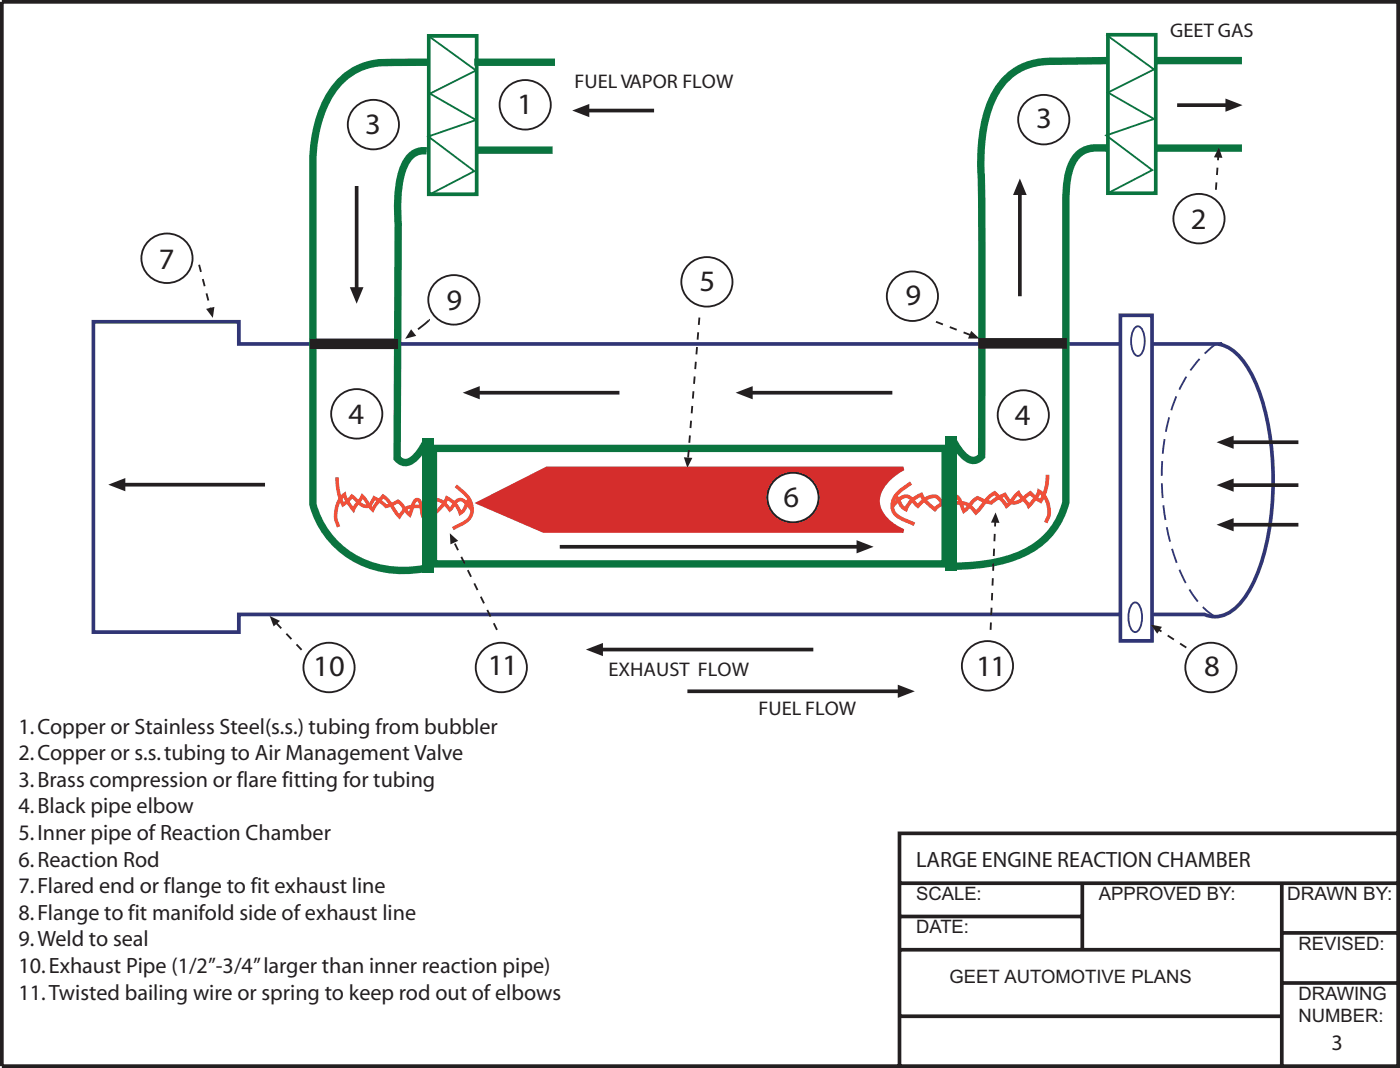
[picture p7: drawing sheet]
<svg xmlns="http://www.w3.org/2000/svg" width="267mm" height="204mm" viewBox="0 0 267 204" stroke-linecap="round" stroke-linejoin="round" font-family="sans-serif">
<path d="M.4 .4h266.7v203.2h-266.7zM267.1 159.1h-95.3v44.5M171.8 168.6h95.3M171.8 175h34.9M206.7 168.6v12.7M244.5 178.1h22.3M244.8 168.6v35M171.8 194h73M171.8 181.3h73M244.8 187.7h22.3" fill="none" stroke="#231f20" stroke-width=".71" stroke-linecap="butt"/>
<path d="M17.8 61.4h27.8v4.3h187.5v.1a9 9 0 0 1 5.4 4.6 41.4 41.4 0 0 1 4.6 18.9 50.2 50.2 0 0 1-3.2 20.8 14.7 14.7 0 0 1-4.9 6.7 5.1 5.1 0 0 1-4.9 .5h-184.5v3.4h-27.8z" fill="none" stroke="#303575" stroke-width=".71" stroke-linecap="butt"/>
<path d="M232.2 65.7a25.6 25.6 0 0 0-9.3 15.5 47.7 47.7 0 0 0 2.9 28.8 18.1 18.1 0 0 0 5.9 7.5l1.4 .7" fill="none" stroke="#303575" stroke-width=".35" stroke-dasharray="2.8 1.4" stroke-linecap="butt"/>
<path d="M214 60.2h6v62.2h-6z" fill="#fff"/>
<path d="M214 60.2h6v62.2h-6z" fill="none" stroke="#303575" stroke-width=".71" stroke-linecap="butt"/>
<path d="M81.9 6.8h9.1v30.3h-9.1z" fill="none" stroke="#0a743f" stroke-width=".71" stroke-linecap="butt"/>
<path d="M81.9 11.9h-6.3a13.6 13.6 0 0 0-10.1 3.2 20.4 20.4 0 0 0-5.5 12.6 88.7 88.7 0 0 0-.2 10.3v55.5a9.1 9.1 0 0 0 1 5.6 17.7 17.7 0 0 0 18.5 9.7l2-.3a329.3 329.3 0 0 0 0-22.8v-1.2l-.3 .6a7.8 7.8 0 0 1-2.8 3.1l-.8 .1-.8-.2-.7-.6 .2-44.8a30.3 30.3 0 0 1 .8-10.2 4.9 4.9 0 0 1 3.3-3.6l1.3-.1M90.6 11.9h15.4M91 28.7h14.6" fill="none" stroke="#0a743f" stroke-width="1.4" stroke-linecap="butt"/>
<path d="M59.3 64.8h16.6v1.7h-16.6z" fill="#231f20"/>
<path d="M59.3 64.8h16.6v1.7h-16.6z" fill="none" stroke="#231f20" stroke-width=".35"/>
<path d="M211.5 11.6l-9.2 .1a12.8 12.8 0 0 0-10.4 3.6 19.9 19.9 0 0 0-4.4 11.6 127.5 127.5 0 0 0 0 12.7v47.5a2 2 0 0 1-3 .2 10.4 10.4 0 0 1-2.4-3.2l-.2 10.8a133.4 133.4 0 0 0 .2 13.2 31.2 31.2 0 0 0 14-2.8 13.9 13.9 0 0 0 7.5-9.7v-53.9a38.8 38.8 0 0 1 .6-9.1 5.3 5.3 0 0 1 4.5-4.3h2.8M220.9 11.6h16.3M220.9 28.3h16.3" fill="none" stroke="#0a743f" stroke-width="1.4" stroke-linecap="butt"/>
<path d="M211.6 6.6h9.2v30.3h-9.2z" fill="none" stroke="#0a743f" stroke-width=".71" stroke-linecap="butt"/>
<path d="M81.8 6.8l9.1 6.7-8.8 4.4 8.8 5-9.1 3.2 8.8 6.6-8.5 4.4M211.3 6.6l9.1 6.7-8.8 4.4 8.8 5-9.1 3.2 8.8 6.6-8.5 4.4" fill="none" stroke="#0a743f" stroke-width=".35"/>
<path d="M187.1 64.7h16.5v1.7h-16.5z" fill="#231f20"/>
<path d="M187.1 64.7h16.5v1.7h-16.5z" fill="none" stroke="#231f20" stroke-width=".35"/>
<path d="M216.7 62.7a.75 .75 0 0 1 1.3 0 5 5 0 0 1 0 4.9 .75 .75 0 0 1-1.3 0 5 5 0 0 1 0-4.9zM216.2 115.4a.75 .75 0 0 1 1.3 0 5 5 0 0 1 0 4.9 .75 .75 0 0 1-1.3 0 5 5 0 0 1 0-4.9z" fill="none" stroke="#303575" stroke-width=".35"/>
<path d="M91.5 96l12.9-6.6h68.2a10.9 10.9 0 0 0-4.4 4.2 4.8 4.8 0 0 0 1.6 6l1.5 1.1 1.3 .7h-68.8z" fill="#d52d2c"/>
<path d="M91.5 96l12.9-6.6h68.2a10.9 10.9 0 0 0-4.4 4.2 4.8 4.8 0 0 0 1.6 6l1.5 1.1 1.3 .7h-68.8z" fill="none" stroke="#d52d2c" stroke-width=".71" stroke-linecap="butt"/>
<path d="M171.1 94.7l.6 1.1a2.35 2.35 0 0 0 1.3 1.5 4.8 4.8 0 0 1 3-2.9 7.3 7.3 0 0 0 2.6 2.9 4.1 4.1 0 0 1 3.7-1.3 3.6 3.6 0 0 1 4.1 1.9l1.7-2a5.3 5.3 0 0 1 1.9-1.8l1.6 1.6 .7 .9 2.2-2.5 2 2.5 .5-.5a5.9 5.9 0 0 0 1.4-2.3 4.5 4.5 0 0 1 1.4 6M174 92.2l-1.3 .9a4 4 0 0 0-2.2 4.3 5.1 5.1 0 0 0 3.4 2.4l.8 .3M200.1 90.6l-.1 1.6-.3 1.4-.9 2.1-1.2-.9-.8-.7-1.3 1.1a2.1 2.1 0 0 1-2.8 .5l-.8-1.3-1.8 .9-.8 .7-1.3-.3-1.3-.6-.9 .6-.8 1.1-.9 .8-.4-1.1a2 2 0 0 0-1.2-1.8 1.33 1.33 0 0 0-.9 1.6l-.4 1.6-1-1.5a2.84 2.84 0 0 0-1.6-1.7 4.1 4.1 0 0 0-3.3 1.9l-.7-.7a1.7 1.7 0 0 0-3-.5l-1.2 1.2" fill="none" stroke="#f0503a" stroke-width=".71" stroke-linecap="butt"/>
<path d="M64.4 91.1a10.7 10.7 0 0 0 1.1 5.3l1.1-.9 .6-.8 .9 .9a2.31 2.31 0 0 0 2.4 1l.3-.3 .7-1.2 1.5 .9 .7 .7 1.2-.3 1.1-.7a6.2 6.2 0 0 1 1.8 2.2l.5 .4 .3-1.1a2.07 2.07 0 0 1 1.1-1.8 1.4 1.4 0 0 1 .8 1.5l.3 1.7 .9-1.5a2.74 2.74 0 0 1 1.4-1.7 3.6 3.6 0 0 1 2.8 1.9l.7-.8a1.53 1.53 0 0 1 1.7-1l.8 .6 1.1 1.2M87.1 92.8l.5 .4a4.7 4.7 0 0 1 2.5 4.9 4.6 4.6 0 0 1-3 2.5l-.6 .3M89.6 95.4l-.6 1a2.38 2.38 0 0 1-1.1 1.6 4.6 4.6 0 0 0-2.5-2.9 7.3 7.3 0 0 1-2.3 2.9 3.3 3.3 0 0 0-3.3-1.3 2.77 2.77 0 0 0-3.1 1.3l-.4 .6-1.3-1.8a5.5 5.5 0 0 0-1.8-2.1l-1.5 1.7-.5 .9-2-2.6-1.7 2.6-.4-.5a6.4 6.4 0 0 1-1.3-2.4 5.3 5.3 0 0 0-1.1 6.2" fill="none" stroke="#f0503a" stroke-width=".67" stroke-linecap="butt"/>
<path d="M82.8 85.6h97.7v22.1h-97.7z" fill="none" stroke="#0a743f" stroke-width="1.4" stroke-linecap="butt"/>
<g fill="#0a743f">
<path d="M180.6 83.3h2.1v25.6h-2.1z"/>
<path d="M80.6 83.7h2.2v25.6h-2.2z"/>
</g>
<path d="M68.1 35.5v19.5" fill="none" stroke="#231f20" stroke-width=".71" stroke-linecap="butt"/>
<path d="M66.8 54.8h2.6l-1.3 3.2z" fill-rule="evenodd" fill="#231f20"/>
<path d="M194.8 37v19.6" fill="none" stroke="#231f20" stroke-width=".71" stroke-linecap="butt"/>
<path d="M194.8 34.1l1.3 3.1h-2.6z" fill-rule="evenodd" fill="#231f20"/>
<path d="M224.8 20.1h9.5" fill="none" stroke="#231f20" stroke-width=".71" stroke-linecap="butt"/>
<path d="M234.1 18.8l3.2 1.3-3.2 1.2z" fill-rule="evenodd" fill="#231f20"/>
<path d="M96.6 17a4.8 4.8 0 0 1 6.7-.7 4.8 4.8 0 0 1 .8 6.8 4.8 4.8 0 0 1-6.8 .6 4.8 4.8 0 0 1-.7-6.7zM67.6 20.7a4.8 4.8 0 0 1 6.7-.6 4.8 4.8 0 0 1 .8 6.7 4.8 4.8 0 0 1-6.8 .7 4.8 4.8 0 0 1-.7-6.8zM28.2 46.3a4.8 4.8 0 0 1 6.7-.7 4.8 4.8 0 0 1 .7 6.8 4.8 4.8 0 0 1-6.7 .6 4.8 4.8 0 0 1-.7-6.7zM83 54.2a4.8 4.8 0 0 1 6.7-.7 4.8 4.8 0 0 1 .7 6.8 4.8 4.8 0 0 1-6.7 .7 4.8 4.8 0 0 1-.7-6.8zM170.5 53.5a4.8 4.8 0 0 1 6.8-.7 4.8 4.8 0 0 1 .7 6.8 4.8 4.8 0 0 1-6.8 .7 4.8 4.8 0 0 1-.7-6.8zM59.1 124.4a4.8 4.8 0 0 1 6.8-.7 4.8 4.8 0 0 1 .7 6.8 4.8 4.8 0 0 1-6.8 .7 4.8 4.8 0 0 1-.7-6.8zM92 124.4a4.8 4.8 0 0 1 6.8-.7 4.8 4.8 0 0 1 .7 6.8 4.8 4.8 0 0 1-6.8 .7 4.8 4.8 0 0 1-.7-6.8zM184.9 124.1a4.8 4.8 0 0 1 6.7-.7 4.8 4.8 0 0 1 .7 6.8 4.8 4.8 0 0 1-6.7 .6 4.8 4.8 0 0 1-.7-6.7zM227.6 124.4a4.8 4.8 0 0 1 6.7-.7 4.8 4.8 0 0 1 .7 6.8 4.8 4.8 0 0 1-6.7 .7 4.8 4.8 0 0 1-.7-6.8z" fill="none" stroke="#231f20" stroke-width=".35"/>
<path d="M147.7 91.9a4.8 4.8 0 0 1 6.8-.6 4.8 4.8 0 0 1 .7 6.7 4.8 4.8 0 0 1-6.8 .7 4.8 4.8 0 0 1-.7-6.8z" fill="#fff"/>
<path d="M195.6 19.8a4.8 4.8 0 0 1 6.8-.7 4.8 4.8 0 0 1 .7 6.8 4.8 4.8 0 0 1-6.8 .7 4.8 4.8 0 0 1-.7-6.8zM225.3 38.7a4.8 4.8 0 0 1 6.7-.7 4.8 4.8 0 0 1 .7 6.8 4.8 4.8 0 0 1-6.7 .7 4.8 4.8 0 0 1-.7-6.8zM64.4 76a4.8 4.8 0 0 1 6.8-.7 4.8 4.8 0 0 1 .7 6.8 4.8 4.8 0 0 1-6.8 .6 4.8 4.8 0 0 1-.7-6.7zM191.7 76.2a4.8 4.8 0 0 1 6.8-.7 4.8 4.8 0 0 1 .7 6.8 4.8 4.8 0 0 1-6.8 .7 4.8 4.8 0 0 1-.7-6.8zM147.7 91.9a4.8 4.8 0 0 1 6.8-.6 4.8 4.8 0 0 1 .7 6.7 4.8 4.8 0 0 1-6.8 .7 4.8 4.8 0 0 1-.7-6.8z" fill="none" stroke="#231f20" stroke-width=".35"/>
<path d="M112.3 21.1h12.6" fill="none" stroke="#231f20" stroke-width=".71" stroke-linecap="butt"/>
<path d="M109.3 21.1l3.3-1.3v2.6z" fill-rule="evenodd" fill="#231f20"/>
<path d="M23.7 92.5h26.9" fill="none" stroke="#231f20" stroke-width=".71" stroke-linecap="butt"/>
<path d="M20.7 92.5l3.2-1.2v2.5z" fill-rule="evenodd" fill="#231f20"/>
<path d="M38 50.5l2.2 8.4" fill="none" stroke="#231f20" stroke-width=".35" stroke-dasharray="1.4 1.4" stroke-linecap="butt"/>
<path d="M39.4 59l1.6-.4-.3 2.1z" fill-rule="evenodd" fill="#231f20"/>
<path d="M81.9 61.1l-.4 .5-2.6 2" fill="none" stroke="#231f20" stroke-width=".35" stroke-dasharray="2.8 1.4" stroke-linecap="butt"/>
<path d="M78.5 62.9l1 1.2-2.1 .6z" fill-rule="evenodd" fill="#231f20"/>
<path d="M178.8 61.4l6.5 2.6" fill="none" stroke="#231f20" stroke-width=".35" stroke-dasharray="1.4 1.4" stroke-linecap="butt"/>
<path d="M185.5 63.2l1.6 1.4h-2.2z" fill-rule="evenodd" fill="#231f20"/>
<path d="M189.2 120.3l.9-20.6" fill="none" stroke="#231f20" stroke-width=".35" stroke-dasharray="1.4 1.4" stroke-linecap="butt"/>
<path d="M190.2 97.8l.7 2h-1.6z" fill-rule="evenodd" fill="#231f20"/>
<path d="M94.9 120.3l-8.2-16.8" fill="none" stroke="#231f20" stroke-width=".35" stroke-dasharray="1.4 1.4" stroke-linecap="butt"/>
<path d="M85.9 101.8l1.6 1.5-1.5 .6z" fill-rule="evenodd" fill="#231f20"/>
<path d="M57.6 124.1l-4.8-5.1" fill="none" stroke="#231f20" stroke-width=".35" stroke-dasharray="1.4 1.4" stroke-linecap="butt"/>
<path d="M51.5 117.6l2 .9-1.2 1.1z" fill-rule="evenodd" fill="#231f20"/>
<path d="M131.3 50.8a4.8 4.8 0 0 1 6.8-.7 4.8 4.8 0 0 1 .7 6.8 4.8 4.8 0 0 1-6.8 .6 4.8 4.8 0 0 1-.7-6.7z" fill="none" stroke="#231f20" stroke-width=".35"/>
<path d="M133.6 60.6l-2.2 26.9" fill="none" stroke="#231f20" stroke-width=".35" stroke-dasharray="1.4 1.4" stroke-linecap="butt"/>
<path d="M130.6 87.3l1.6 .1-.9 1.9z" fill-rule="evenodd" fill="#231f20"/>
<path d="M235.4 84.4h12.6" fill="none" stroke="#231f20" stroke-width=".71" stroke-linecap="butt"/>
<path d="M232.4 84.4l3.2-1.2v2.5z" fill-rule="evenodd" fill="#231f20"/>
<path d="M235.4 100.2h12.6" fill="none" stroke="#231f20" stroke-width=".71" stroke-linecap="butt"/>
<path d="M232.4 100.2l3.2-1.3v2.5z" fill-rule="evenodd" fill="#231f20"/>
<path d="M235.4 92.6h12.6" fill="none" stroke="#231f20" stroke-width=".71" stroke-linecap="butt"/>
<path d="M232.4 92.6l3.2-1.2v2.5z" fill-rule="evenodd" fill="#231f20"/>
<path d="M226.6 123.6l-5.2-3.3" fill="none" stroke="#231f20" stroke-width=".35" stroke-dasharray="1.4 1.4" stroke-linecap="butt"/>
<path d="M219.8 119.2l2.1 .5-.9 1.3z" fill-rule="evenodd" fill="#231f20"/>
<path d="M232.2 36.2l.5-6.2" fill="none" stroke="#231f20" stroke-width=".35" stroke-dasharray="1.4 1.4" stroke-linecap="butt"/>
<path d="M232.8 28.1l.7 2-1.6-.1z" fill-rule="evenodd" fill="#231f20"/>
<path d="M143.5 75h26.9" fill="none" stroke="#231f20" stroke-width=".71" stroke-linecap="butt"/>
<path d="M140.5 75l3.3-1.3v2.5z" fill-rule="evenodd" fill="#231f20"/>
<path d="M91.4 75h26.9" fill="none" stroke="#231f20" stroke-width=".71" stroke-linecap="butt"/>
<path d="M88.4 75l3.2-1.3v2.5z" fill-rule="evenodd" fill="#231f20"/>
<path d="M106.9 104.4h56.9" fill="none" stroke="#231f20" stroke-width=".71" stroke-linecap="butt"/>
<path d="M163.6 103.1l3.3 1.3-3.3 1.3z" fill-rule="evenodd" fill="#231f20"/>
<path d="M114.9 124h40.5" fill="none" stroke="#231f20" stroke-width=".71" stroke-linecap="butt"/>
<path d="M111.9 124l3.3-1.2v2.5z" fill-rule="evenodd" fill="#231f20"/>
<path d="M131.3 132h40.4" fill="none" stroke="#231f20" stroke-width=".71" stroke-linecap="butt"/>
<path d="M171.5 130.7l3.2 1.3-3.2 1.2z" fill-rule="evenodd" fill="#231f20"/>
<g font-size="5.7" fill="#231f20">
<text x="98.7" y="21.7">1</text>
<text x="69.8" y="25.5">3</text>
<text x="197.9" y="24.4">3</text>
<text x="227.4" y="43.8">2</text>
<text x="30.3" y="51.3">7</text>
<text x="85.3" y="59.3">9</text>
<text x="133.6" y="55.5">5</text>
<text x="173" y="58.3">9</text>
<text x="66.5" y="80.9">4</text>
<text x="193.9" y="81.1">4</text>
<text x="149.7" y="96.8">6</text>
<text x="59.8" y="129">10</text>
<text x="93.2" y="128.8">11</text>
<text x="186.4" y="129.1">11</text>
<text x="230" y="129.1">8</text>
</g>
<g font-size="4.2" fill="#231f20">
<text x="3.5" y="140.1">1. Copper or Stainless Steel(s.s.) tubing from bubbler</text>
<text x="3.5" y="145.1">2. Copper or s.s. tubing to Air Management Valve</text>
<text x="3.5" y="150.2">3. Brass compression or flare fitting for tubing</text>
<text x="3.5" y="155.3">4. Black pipe elbow</text>
<text x="3.5" y="160.4">5. Inner pipe of Reaction Chamber</text>
<text x="3.5" y="165.5">6. Reaction Rod</text>
<text x="175" y="165.5">LARGE ENGINE REACTION CHAMBER</text>
<text x="3.5" y="170.5">7. Flared end or flange to fit exhaust line</text>
<text x="3.5" y="175.6">8. Flange to fit manifold side of exhaust line</text>
<text x="3.5" y="180.7">9. Weld to seal</text>
<text x="3.5" y="185.8">10. Exhaust Pipe (1/2”-3/4” larger than inner reaction pipe)</text>
<text x="3.5" y="190.9">11. Twisted bailing wire or spring to keep rod out of elbows</text>
<text x="254.4" y="200.4">3</text>
</g>
<g font-size="3.8" fill="#231f20">
<text x="223.5" y="7.1">GEET GAS</text>
<text x="109.7" y="16.9">FUEL VAPOR FLOW</text>
<text x="116.2" y="129">EXHAUST FLOW</text>
<text x="144.9" y="136.6">FUEL FLOW</text>
</g>
<g font-size="3.5" fill="#231f20">
<text x="175" y="171.8">SCALE:</text>
<text x="209.9" y="171.8">APPROVED BY:</text>
<text x="245.9" y="171.8">DRAWN BY:</text>
<text x="175" y="178.2">DATE:</text>
<text x="248" y="181.3">REVISED:</text>
<text x="181.3" y="187.7">GEET AUTOMOTIVE PLANS</text>
<text x="248" y="190.9">DRAWING</text>
<text x="248" y="195.1">NUMBER:</text>
</g>
</svg>
